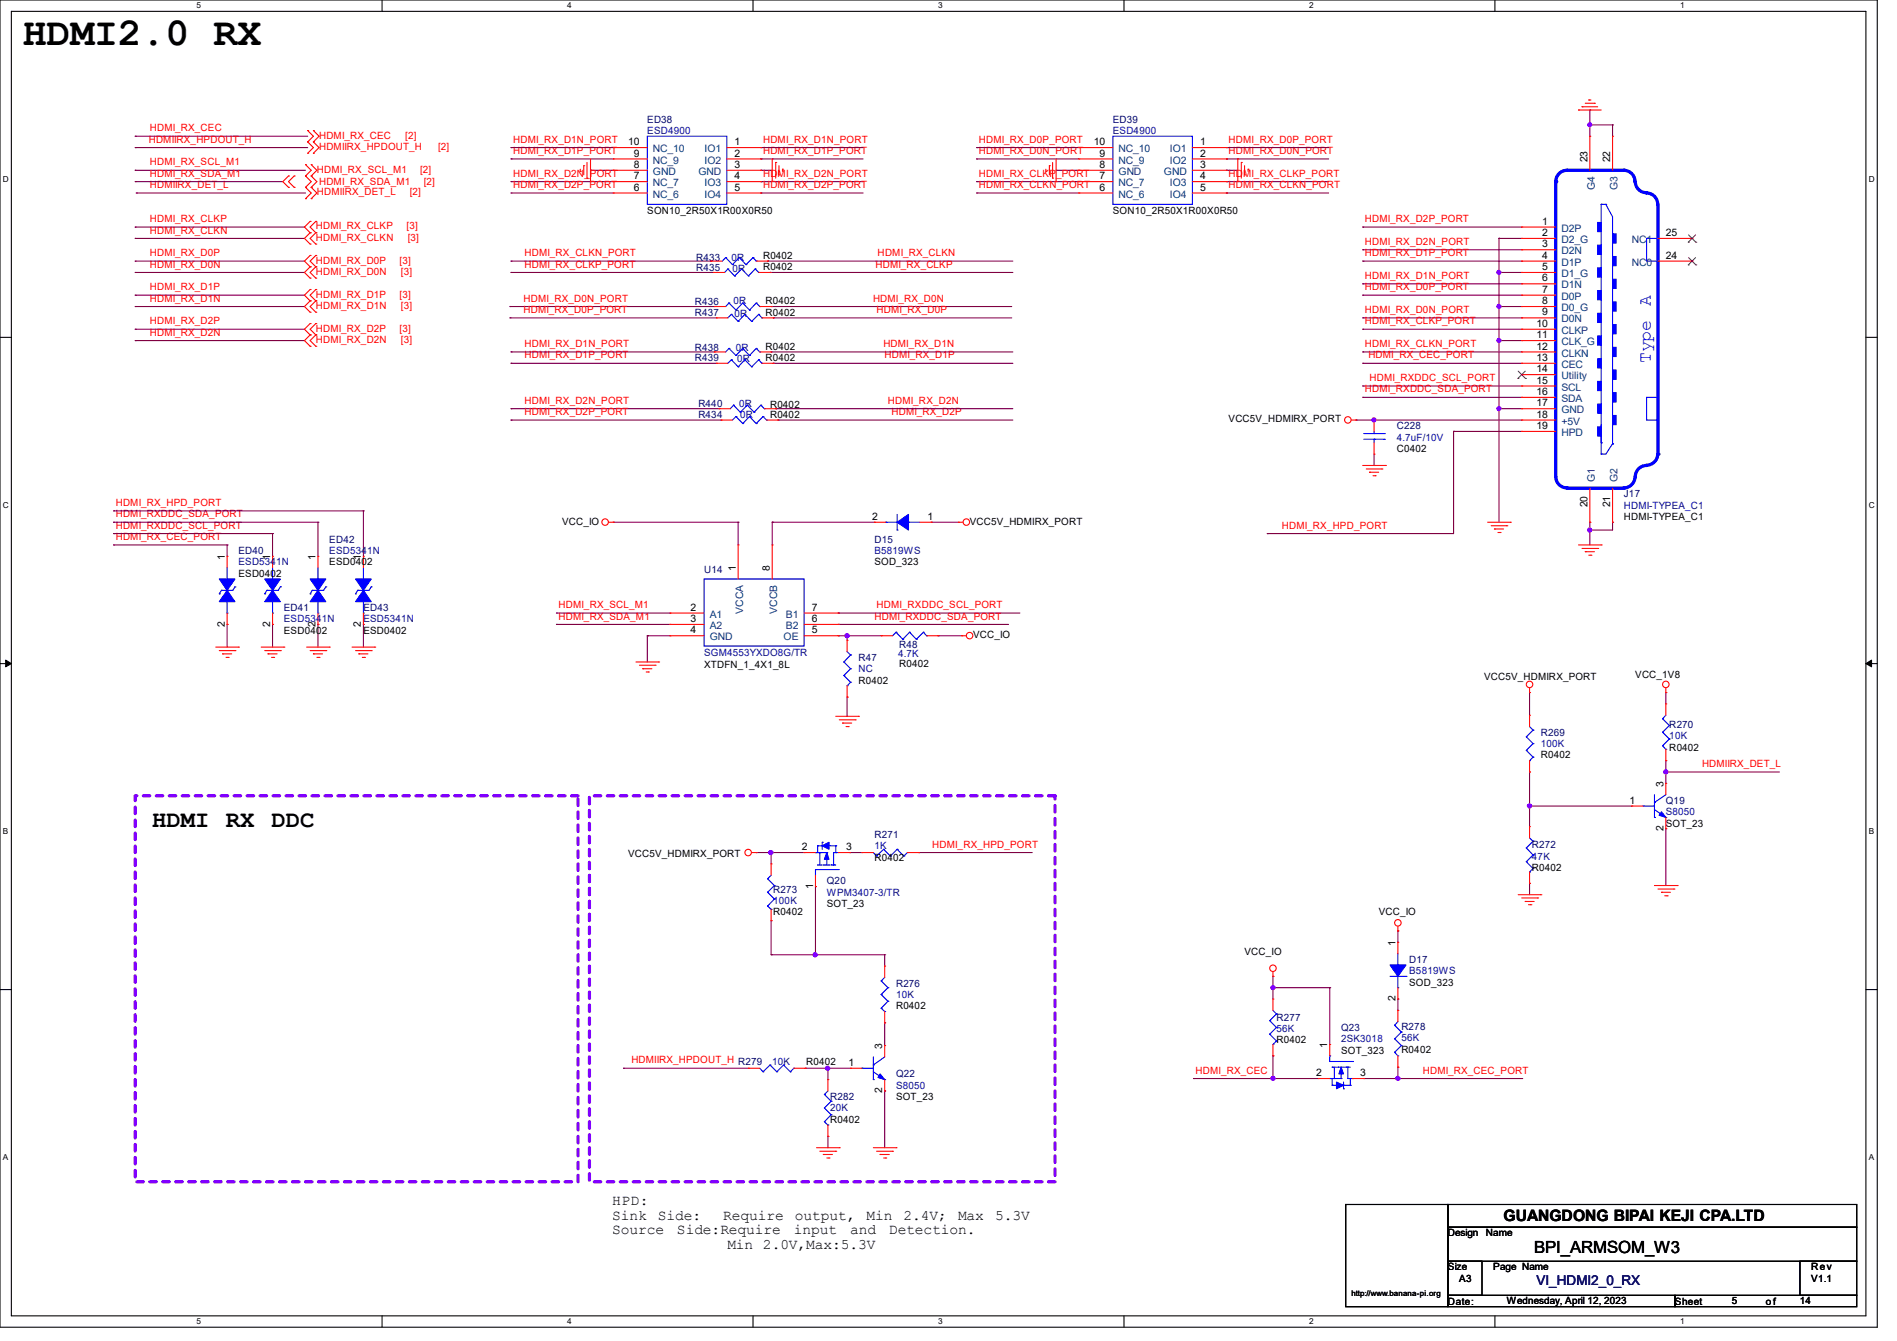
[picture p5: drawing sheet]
<svg xmlns="http://www.w3.org/2000/svg" width="297mm" height="210mm" viewBox="0 0 297 210" stroke-linecap="round" stroke-linejoin="round" font-family="sans-serif">
<path d="M0 0h293.9v207.9h-293.9zM1.8 1.8h290.3v204.3h-290.3z" fill="none" stroke="#000" stroke-width=".17"/>
<g fill="#fff">
<path d="M30.8 .2h.7v1.4h-.7z"/>
<path d="M30.8 206.2h.7v1.4h-.7z"/>
</g>
<path d="M59.8 0v1.8M59.8 206.1v1.8" fill="none" stroke="#000" stroke-width=".17"/>
<g fill="#fff">
<path d="M88.8 .2h.7v1.4h-.7z"/>
<path d="M88.8 206.2h.7v1.4h-.7z"/>
</g>
<path d="M117.9 0v1.8M117.9 206.1v1.8" fill="none" stroke="#000" stroke-width=".17"/>
<g fill="#fff">
<path d="M146.9 .2h.7v1.4h-.7z"/>
<path d="M146.9 206.2h.7v1.4h-.7z"/>
</g>
<path d="M176 0v1.8M176 206.1v1.8" fill="none" stroke="#000" stroke-width=".17"/>
<g fill="#fff">
<path d="M205 .2h.7v1.4h-.7z"/>
<path d="M205 206.2h.7v1.4h-.7z"/>
</g>
<path d="M234.1 0v1.8M234.1 206.1v1.8" fill="none" stroke="#000" stroke-width=".17"/>
<g fill="#fff">
<path d="M263.1 .2h.6v1.4h-.6z"/>
<path d="M263.1 206.2h.6v1.4h-.6z"/>
<path d="M.5 27.3h.9v1.4h-.9z"/>
<path d="M292.6 27.3h.9v1.4h-.9z"/>
<path d="M.5 78.4h.9v1.4h-.9z"/>
<path d="M292.6 78.4h.9v1.4h-.9z"/>
</g>
<path d="M0 52.8h1.8M292.1 52.8h1.8" fill="none" stroke="#000" stroke-width=".17"/>
<g fill="#fff">
<path d="M.5 129.5h.8v1.4h-.8z"/>
<path d="M292.6 129.5h.8v1.4h-.8z"/>
</g>
<path d="M0 103.9h1.8M292.1 103.9h1.8" fill="none" stroke="#000" stroke-width=".17"/>
<path d="M.9 103.4l.9 .5-.9 .5zM292.1 103.9l.9-.5v1z" fill="#000" stroke="#000" stroke-width=".16"/>
<g fill="#fff">
<path d="M.5 180.5h.8v1.4h-.8z"/>
<path d="M292.6 180.5h.8v1.4h-.8z"/>
</g>
<path d="M0 155h1.8M292.1 155h1.8M210.7 188.6h16v16h-16zM226.7 188.6h64v3.6h-64zM226.7 192.2h64v5.3h-64zM226.7 197.5h5.3v5.4h-5.3zM281.8 197.5h8.9v5.4h-8.9zM226.7 202.9h35.6v1.7h-35.6zM262.3 202.9h28.4v1.7h-28.4z" fill="none" stroke="#000" stroke-width=".17"/>
<path d="M21.2 124.6h69.3v60.5h-69.3zM92.3 124.6h72.9v60.5h-72.9z" fill="none" stroke="#8000ff" stroke-width=".51" stroke-dasharray="1 1"/>
<g fill="none" stroke="#800040" stroke-width=".17">
<path d="M248.9 17.2h.1M248.9 19.6h.1M248.9 17.2v4.1M248.9 19.6h3.6M252.5 19.6h.1M252.5 19.6v1.7M21.2 21.3h.1M21.2 23.1h.1M21.2 26.7h.1M21.2 28.4h.1M21.2 35.6h.1M21.2 37.3h.1"/>
<path d="M21.2 26.7h26.6M21.2 23.1h27M21.2 28.4h23.1M21.2 21.3h27M21.2 35.6h26.5M21.2 37.3h26.5M21.3 30.2h.1M21.3 30.2h26.5M80 24.9h.1M80 23.1h.1M80 28.4h.1M80 30.2h.1"/>
<path d="M80 24.9h16M80 23.1h16M80 28.4h16M80 30.2h16M92.5 26.7h.1M92.5 26.7h3.5M119.1 26.7h.1M119.1 24.9h.1M119.1 23.1h.1M119.1 28.4h.1M119.1 30.2h.1M119.1 26.7h1.8"/>
<path d="M119.1 24.9h16M119.1 23.1h16M119.1 28.4h16M119.1 30.2h16M152.9 24.9h.1M152.9 23.1h.1M152.9 28.4h.1M152.9 30.2h.1M152.9 24.9h16M152.9 23.1h16M152.9 28.4h16M152.9 30.2h16"/>
<path d="M165.4 26.7h.1M165.4 26.7h3.5M192 26.7h.1M192 24.9h.1M192 23.1h.1M192 28.4h.1M192 30.2h.1M192 26.7h1.8M192 24.9h16M192 23.1h16M192 28.4h16M192 30.2h16"/>
<path d="M213.4 35.6h.1M213.4 39.1h.1M213.4 35.6h24.9M213.4 39.1h24.9M234.7 37.3h.1M234.7 37.3h3.6M234.7 37.3v44.5M21.2 40.9h.1M21.2 42.7h.1M21.2 46.2h.1M21.2 48h.1M21.2 51.6h.1"/>
<path d="M21.2 53.3h.1M21.2 40.9h26.5M21.2 42.7h26.5M21.2 46.2h26.5M21.2 48h26.5M21.2 51.6h26.5M21.2 53.3h26.5M79.8 48h.1M79.8 49.8h.1M79.8 48h32M79.8 49.8h32.4M80 56.9h.1"/>
<path d="M80 55.1h.1M80 40.9h.1M80 42.7h.1M80 40.9h31.3M80 42.7h31.7M80 55.1h31.8M80 56.9h32.2M120.2 40.9h.1M120.2 40.9h38.4M120.6 42.7h.1M120.6 42.7h38M120.7 48h.1"/>
<path d="M120.7 55.1h.1M120.7 48h37.7M120.7 55.1h37.9M121.1 49.8h.1M121.1 56.9h.1M121.1 49.8h37.3M121.1 56.9h37.5M213.4 40.9h.1M213.4 44.4h.1M213.4 46.2h.1M213.4 49.8h.1M213.4 51.6h.1"/>
<path d="M213.4 55.1h.1M213.4 56.9h.1M213.4 40.9h24.9M213.4 46.2h24.9M213.4 51.6h24.9M213.4 44.4h24.9M213.4 49.8h24.9M213.4 55.1h24.9M213.4 56.9h24.9M234.7 42.7h.1M234.7 48h.1M234.7 53.3h.1"/>
<path d="M234.7 42.7h3.6M234.7 48h3.6M234.7 53.3h3.6M80 64h.1M80 65.8h.1M80 65.8h32.9M80 64h32.6M121.5 64h.1M121.5 64h37.1M121.8 65.8h.1M121.8 65.8h36.8M212.3 65.8h.1"/>
<path d="M212.3 65.8h26M213.4 60.5h.1M213.4 62.2h.1M213.4 60.5h24.9M213.4 62.2h24.9M215.1 65.8h.1M215.1 72.9h.1M215.1 71.1v1.8M227.6 67.6h.1M227.6 67.6v16h-29.2M227.6 67.6h10.7M234.7 64h.1"/>
<path d="M234.7 64h3.6M17.8 85.3h.1M17.8 83.6h.1M17.8 81.8h.1M17.8 80h.1M17.8 85.3h17.8M17.8 83.6h24.9M17.8 81.8h32M17.8 80h39.1M35.6 85.3h.1M35.6 97.8h.1M35.6 85.3v1.8"/>
<path d="M35.6 97.8v3.5M42.7 83.6h.1M42.7 97.8h.1M42.7 83.6v3.5M42.7 97.8v3.5M49.8 81.8h.1M49.8 97.8h.1M49.8 81.8v5.3M49.8 97.8v3.5M56.9 80h.1M56.9 97.8h.1M56.9 80v7.1"/>
<path d="M56.9 97.8v3.5M87.1 96h.1M87.1 97.8h.1M87.1 96h17.8M87.1 97.8h17.8M96 81.8h.1M96 81.8h19.6M101.3 99.6h.1M101.3 99.6v4.1M101.3 99.6h3.6M115.6 81.8h.1M115.6 81.8v3.5"/>
<path d="M120.9 81.8h.1M120.9 81.8h16M120.9 81.8v3.5M131.2 96h.1M131.2 97.8h.1M131.2 99.6h.1M131.2 96h28.5M131.2 97.8h26.7M131.2 99.6h6.8M132.6 99.6h.1M132.6 99.6v.7M145.8 81.8h.1"/>
<path d="M145.8 81.8h4.3M146.9 99.6h.1M146.9 99.6h3.7M198.4 83.6h.1M248.9 81.8h.1M248.9 83h.1M248.9 81.8v3.5M252.5 81.8h.1M252.5 81.8v1.2h-3.6M132.6 109.2h.1M132.6 109.2v3M239.5 108.5h.1"/>
<path d="M239.5 108.5v3.5M260.8 119.1h.1M260.8 108.5h.1M260.8 108.5v1.7M260.8 119.1v3.6M118.4 133.5h.1M118.4 133.5h7.5M120.7 133.5h.1M120.7 133.5v1.8M127.7 138.9h.1M127.7 138.9v10.6M133 133.5h.1"/>
<path d="M133 133.5h2M143.8 133.5h.1M143.8 133.5h17.8M239.5 120.9h.1M239.5 138.3h.1M239.5 126.2h.1M239.5 120.9v8.6M239.5 138.3v1.8M239.5 126.2h16M260.8 120.9h.1M260.8 129.8h.1M260.8 129.8v8.9"/>
<path d="M260.8 120.9h17.8M120.7 149.5h.1M120.7 144.2h.1M120.7 149.5h17.8M120.7 144.2v5.3M127.7 149.5h.1M138.5 149.5h.1M138.5 149.5v1.8M199.3 154.7h.1M199.3 152.9h.1M199.3 154.7h8.9M199.3 152.9v3.6"/>
<path d="M208.2 154.7h.1M208.2 154.7v8.9M218.9 156.5h.1M218.9 145.8h.1M218.9 145.8v1.8M218.9 156.5v1.7M97.6 167.3h.1M97.6 167.3h19.6M126.1 167.3h.1M126.1 167.3h7.1M129.6 178h.1M129.6 167.3h.1"/>
<path d="M129.6 167.3v1.8M129.6 178v1.7M138.5 170.9h.1M138.5 160.2h.1M138.5 160.2v3.5M138.5 170.9v8.8M186.9 168.9h.1M186.9 168.9h19.5M199.3 165.4h.1M199.3 168.9h.1M199.3 165.4v3.5M213.5 168.9h.1"/>
<path d="M213.5 168.9h24.9M218.9 167.1h.1M218.9 168.9h.1M218.9 167.1v1.8"/>
</g>
<g fill="#f0f" stroke="#f0f" stroke-width=".17">
<circle cx="239.5" cy="126.2" r=".33"/>
<circle cx="260.8" cy="120.9" r=".33"/>
<circle cx="199.3" cy="154.7" r=".33"/>
<circle cx="218.9" cy="168.9" r=".33"/>
<circle cx="127.6" cy="149.5" r=".33"/>
<circle cx="129.6" cy="167.3" r=".33"/>
<circle cx="199.3" cy="168.9" r=".33"/>
<circle cx="120.7" cy="133.5" r=".33"/>
<circle cx="234.7" cy="42.7" r=".32"/>
<circle cx="248.9" cy="83" r=".32"/>
<circle cx="234.7" cy="64" r=".32"/>
<circle cx="234.7" cy="53.3" r=".32"/>
<circle cx="215.1" cy="65.8" r=".32"/>
<circle cx="248.9" cy="19.5" r=".32"/>
<circle cx="132.6" cy="99.5" r=".33"/>
<circle cx="234.7" cy="48" r=".32"/>
</g>
<g fill="none" stroke="#f00" stroke-width=".17">
<path d="M247.1 17.2h.1M247.1 17.2h3.6M247.7 16.7h.1M247.7 16.7h2.4M248.2 16.2h1.4M248.8 15.7h.1M248.8 15.7h.3M249.6 16.2h.1M45.2 27.6h.1M45.2 29.3h.1M45.2 27.6l-.9 .8 .9 .9M46.1 29.3h.1"/>
<path d="M46.1 27.6h.1M46.1 27.6l-.9 .8 .9 .9M47.8 27.6h.1M47.8 25.8h.1M47.8 29.3h.1M47.8 31.1h.1M47.8 25.8l.9 .9-.9 .9M47.8 27.6l.9 .8-.9 .9M47.8 29.3l.9 .9-.9 .9M48.2 22.2h.1M48.2 20.4h.1M48.2 24h.1"/>
<path d="M48.2 20.4l.9 .9-.9 .9M48.2 22.2l.9 .9-.9 .9M48.6 36.4h.1M48.6 34.7h.1M48.6 38.2h.1M48.6 34.7l-.9 .9 .9 .8M48.6 36.4l-.9 .9 .9 .9M48.7 27.6h.1M48.7 25.8h.1M48.7 29.3h.1M48.7 31.1h.1M48.7 25.8l.9 .9-.9 .9"/>
<path d="M48.7 27.6l.9 .8-.9 .9M48.7 29.3l.9 .9-.9 .9M49.1 22.2h.1M49.1 20.4h.1M49.1 24h.1M49.1 20.4l.9 .9-.9 .9M49.1 22.2l.9 .9-.9 .9M49.4 34.7h.1M49.4 36.4h.1M49.4 38.2h.1M49.4 34.7l-.8 .9 .8 .8M49.4 36.4l-.8 .9 .8 .9"/>
<path d="M90.8 26.8h.1M90.8 26.5v.3M91.4 26h.1M91.4 26v1.4M91.9 27.9h.1M91.9 25.4v2.5M92.5 28.4h.1M92.5 24.9v3.5M96 23.1h.1M96 24.9h.1M96 28.4h.1M96 30.2h.1"/>
<path d="M96 26.7h.1M96 23.1h5.3M96 24.9h5.3M96 28.4h5.3M96 30.2h5.3M96 26.7h5.3M113.8 23.1h5.3M113.8 24.9h5.3M113.8 28.4h5.3M113.8 30.2h5.3M113.8 26.7h5.3M119.1 23.1h.1"/>
<path d="M119.1 24.9h.1M119.1 28.4h.1M119.1 30.2h.1M119.1 26.7h.1M120.9 24.9h.1M120.9 24.9v3.5M121.5 25.4h.1M121.5 25.4v2.5M122 27.4h.1M122 26v1.4M122.5 26.5h.1M122.5 26.5v.3"/>
<path d="M163.7 26.8h.1M163.7 26.5v.3M164.3 26h.1M164.3 26v1.4M164.8 27.9h.1M164.8 25.4v2.5M165.4 28.4h.1M165.4 24.9v3.5M168.9 23.1h.1M168.9 24.9h.1M168.9 28.4h.1M168.9 30.2h.1"/>
<path d="M168.9 26.7h.1M168.9 23.1h5.3M168.9 24.9h5.3M168.9 28.4h5.3M168.9 30.2h5.3M168.9 26.7h5.3M186.7 23.1h5.3M186.7 24.9h5.3M186.7 28.4h5.3M186.7 30.2h5.3M186.7 26.7h5.3M192 23.1h.1"/>
<path d="M192 24.9h.1M192 28.4h.1M192 30.2h.1M192 26.7h.1M193.8 24.9h.1M193.8 24.9v3.5M194.4 25.4h.1M194.4 25.4v2.5M194.9 27.4h.1M194.9 26v1.4M195.4 26.5h.1M195.4 26.5v.3"/>
<path d="M48.6 41.8h.1M48.6 40h.1M48.6 43.6h.1M48.6 47.1h.1M48.6 45.3h.1M48.6 48.9h.1M48.6 52.5h.1M48.6 50.7h.1M48.6 54.2h.1M48.6 40l-.9 .9 .9 .9M48.6 41.8l-.9 .9 .9 .9M48.6 45.3l-.9 .9 .9 .9"/>
<path d="M48.6 47.1l-.9 .9 .9 .9M48.6 50.7l-.9 .9 .9 .9M48.6 52.5l-.9 .8 .9 .9M49.4 40h.1M49.4 41.8h.1M49.4 43.6h.1M49.4 45.3h.1M49.4 47.1h.1M49.4 48.9h.1M49.4 50.7h.1M49.4 52.5h.1M49.4 54.2h.1"/>
<path d="M49.4 40l-.8 .9 .8 .9M49.4 41.8l-.8 .9 .8 .9M49.4 45.3l-.8 .9 .8 .9M49.4 47.1l-.8 .9 .8 .9M49.4 50.7l-.8 .9 .8 .9M49.4 52.5l-.8 .8 .8 .9M111.7 42.7h.1M111.7 42.7h1.8M118.8 42.7h1.8M120.6 42.7h.1M211.6 65.8h.7M212.3 65.8h.1"/>
<path d="M213.4 72.9h3.5M213.9 73.4h2.5M214.4 74h.1M214.4 74h1.5M215 74.5h.3M215.1 65.8h.1M215.1 71.1h.1M215.1 65.8v1.8M215.1 69.3v1.8M215.3 74.5h.1M216.4 73.4h.1M216.9 72.9h.1"/>
<path d="M95.3 81.8h.7M96 81.8h.1M150.1 81.8h.1M150.1 81.8h.7M150.6 99.6h.1M150.6 99.6h.7M232.9 81.8h3.6M233.5 82.3h2.4M234 82.8h.1M234 82.8h1.4M234.5 83.4h.4M234.9 83.4h.1"/>
<path d="M235.9 82.3h.1M236.5 81.8h.1M247.1 85.3h3.6M247.7 85.9h2.4M248.2 86.4h.1M248.2 86.4h1.4M248.8 87h.3M249.1 87h.1M250.1 85.9h.1M250.7 85.3h.1M33.8 101.3h3.5M34.3 101.9h2.5"/>
<path d="M34.8 102.4h.1M34.8 102.4h1.5M35.4 103h.3M35.7 103h.1M36.8 101.9h.1M37.3 101.3h.1M40.9 101.3h3.5M41.4 101.9h2.5M42 102.4h.1M42 102.4h1.4M42.5 103h.3M42.8 103h.1"/>
<path d="M43.9 101.9h.1M44.4 101.3h.1M48 101.3h3.6M48.6 101.9h2.4M49.1 102.4h.1M49.1 102.4h1.4M49.6 103h.4M50 103h.1M51 101.9h.1M51.6 101.3h.1M55.1 101.3h3.6M55.7 101.9h2.4"/>
<path d="M56.2 102.4h.1M56.2 102.4h1.4M56.7 103h.4M57.1 103h.1M58.1 101.9h.1M58.7 101.3h.1M99.6 103.7h3.5M100.1 104.2h2.5M100.6 104.7h.1M100.6 104.7h1.5M101.2 105.2h.3M101.5 105.2h.1"/>
<path d="M102.6 104.2h.1M103.1 103.7h.1M130.9 112.2h3.5M131.4 112.7h2.5M131.9 113.2h.1M131.9 113.2h1.4M132.5 113.8h.3M132.8 113.8h.1M133.9 112.7h.1M134.4 112.2h.1M239.5 108.5h.1M239.5 107.7v.8"/>
<path d="M260.8 108.5h.1M260.8 107.7v.8M117.7 133.5h.7M118.4 133.5h.1M259 138.7h3.6M259.6 139.2h2.5M260.1 139.7h.1M260.1 139.7h1.4M262.1 139.2h.1M262.6 138.7h.1M138.5 151.3h.1M138.5 151.3v1.8"/>
<path d="M138.5 158.4v1.8M199.3 152.9h.1M199.3 152.2v.7M218.9 145.8h.1M218.9 158.2h.1M218.9 145.1v.7M218.9 158.2v1.8M237.7 140.1h3.6M238.3 140.6h2.4M238.8 141.2h.1M238.8 141.2h1.4M239.3 141.7h.4"/>
<path d="M239.7 141.7h.1M240.7 140.6h.1M241.3 140.1h.1M260.6 140.3h.4M261 140.3h.1M117.2 167.3h.1M117.2 167.3h1.8M124.3 167.3h1.8M126.1 167.3h.1M127.8 179.7h3.6M129.6 169.1h.1M129.6 178h.1"/>
<path d="M129.6 169.1v1.8M129.6 176.2v1.8M131.4 179.7h.1M136.7 179.7h3.6M138.5 160.2h.1M140.3 179.7h.1M206.4 168.9h.1M206.4 168.9h1.8M208.2 163.6h.1M208.2 163.6v1.8M211.8 168.9h1.7M213.5 168.9h.1"/>
<path d="M218.9 167.1h.1M218.9 165.4v1.7M128.4 180.3h2.5M128.9 180.8h.1M128.9 180.8h1.4M129.5 181.4h.3M129.8 181.4h.1M130.9 180.3h.1M137.2 180.3h2.5M137.8 180.8h.1M137.8 180.8h1.4M138.3 181.4h.4"/>
<path d="M138.7 181.4h.1M139.7 180.3h.1"/>
<circle cx="211" cy="65.8" r=".51"/>
<circle cx="94.7" cy="81.8" r=".51"/>
<circle cx="151.3" cy="81.8" r=".51"/>
<circle cx="151.8" cy="99.5" r=".51"/>
<circle cx="239.5" cy="107.2" r=".51"/>
<circle cx="260.8" cy="107.2" r=".51"/>
<circle cx="117.1" cy="133.5" r=".51"/>
<circle cx="199.3" cy="151.6" r=".51"/>
<circle cx="218.9" cy="144.5" r=".51"/>
</g>
<g fill="none" stroke="#00f" stroke-width=".17">
<path d="M101.3 21.3h12.5v10.7h-12.5zM174.2 21.3h12.5v10.7h-12.5zM114 42.1h.1M114 42.1l-.5 .6M114 42.1l1 1.1M115 43.2h.1M116.1 42.1h.1M116.1 42.1l-1.1 1.1M116.1 42.1l1.1 1.1M117.2 43.2h.1M118.2 42.1h.1M118.2 42.1l-1 1.1"/>
<path d="M118.2 42.1l.6 .6M118.8 42.7h.1M213.5 68.8h3.2M213.5 67.9h3.2M215.1 67.9h.1M215.1 68.8h.1M215.1 67.6v.3M215.1 68.8v.5M216.7 68.8h.1M216.7 67.9h.1M138 153.6h.1M138 155.7h.1"/>
<path d="M138 157.9h.1M138 153.6l1 1.1M138 155.7l1 1.1M138 157.9l.5 .5M138.5 158.4h.1M138.5 153.1l-.5 .5M139 154.7h.1M139 156.8h.1M139 154.7l-1 1M139 156.8l-1 1.1M119 167.3l.5 .6M119.5 167.9h.1"/>
<path d="M120.6 166.8h.1M120.6 166.8l-1.1 1.1M120.6 166.8l1 1.1M121.6 167.9h.1M122.7 166.8h.1M122.7 166.8l-1.1 1.1M122.7 166.8l1 1.1M123.7 167.9h.1M124.3 167.3h.1M124.3 167.3l-.6 .6M129.1 171.4h.1M129.1 173.5h.1"/>
<path d="M129.1 175.7h.1M129.1 171.4l1 1.1M129.1 173.5l1 1.1M129.1 175.7l.5 .5M129.6 176.2h.1M129.6 170.9l-.5 .5M130.1 172.5h.1M130.1 174.6h.1M130.1 172.5l-1 1M130.1 174.6l-1 1.1M208.2 168.9h.1M208.2 165.4h.1"/>
<path d="M208.2 168.9h1.8M208.2 165.4v.8h3.6M208.6 167.1h.1M208.6 170h.1M208.6 168.9h.1M208.6 167.1h.7M208.6 170h.7M208.6 168.9v1.1M208.9 168.9h.1M208.9 167.1v1.8M209.5 167.1h.1M209.5 167.1h1"/>
<path d="M210 168.9h.1M210 167.1v1.8M210.4 170h.1M210.4 170.5h.1M210.4 170h1M210.4 169.5v1M210.7 167.1h.1M210.7 167.1h.7M211 167.1h.1M211 167.1v1.8h.8M211.4 170h.1M211.4 168.9v1.1"/>
<path d="M211.8 166.2h.1M211.8 168.9h.1M218.4 160.6h.1M218.4 162.7h.1M218.4 164.8h.1M218.4 160.6l1 1M218.4 162.7l1 1M218.4 164.8l.5 .6M218.9 165.4h.1M218.9 160l-.5 .6M219.4 161.6h.1M219.4 163.7h.1"/>
<path d="M219.4 161.6l-1 1.1M219.4 163.7l-1 1.1"/>
</g>
<g fill="#00f" stroke="#00f" stroke-width=".17">
<path d="M210 167.1l.4 1.1h-.8z"/>
<path d="M209.3 169.5l1.1 .5-1.1 .5z"/>
</g>
<path d="M243.6 28.4v46.3" fill="none" stroke="#00f" stroke-width=".51"/>
<circle cx="243.6" cy="28.4" r=".25" fill="#00f"/>
<path d="M245.4 26.7h8.9" fill="none" stroke="#00f" stroke-width=".51"/>
<circle cx="254.3" cy="26.7" r=".25" fill="#00f"/>
<path d="M254.3 26.7a1.76 1.76 0 0 1 1.7 1.8v-.1M256 28.4a1.76 1.76 0 0 0 1.8 1.8M257.8 30.2a1.76 1.76 0 0 1 1.7 1.8M245.4 76.5h8.9M256 74.7a1.76 1.76 0 0 1-1.7 1.7" fill="none" stroke="#00f" stroke-width=".51"/>
<circle cx="254.3" cy="76.5" r=".25" fill="#00f"/>
<path d="M259.6 32v39.1M257.8 72.9a1.76 1.76 0 0 0-1.8 1.8M259.5 71.1a1.76 1.76 0 0 1-1.7 1.8" fill="none" stroke="#00f" stroke-width=".51"/>
<circle cx="259.6" cy="71.1" r=".25" fill="#00f"/>
<g fill="none" stroke="#00f" stroke-width=".17">
<path d="M250.7 32h.1M250.7 32v39.1M250.7 32h.7M251.4 32h.1M251.4 32l1.1 2v35.5M257.8 37.3h1.8v3.6h-1.8zM113.6 40.3h.1M113.6 40.3l-.5 .6M113.6 40.3l1.1 1.1M114.1 47.5h.1M114.1 54.6h.1M114.1 47.5l-.5 .5"/>
<path d="M114.1 47.5l1.1 1.1M114.1 54.6l-.5 .5M114.1 54.6l1.1 1.1M114.5 49.2h.1M114.5 56.3h.1M114.5 49.2l-.5 .6M114.5 49.2l1.1 1.1M114.5 56.3l-.5 .6M114.5 56.3l1.1 1.1M114.7 41.4h.1M115.2 48.6h.1M115.2 55.7h.1"/>
<path d="M115.6 50.3h.1M115.6 57.4h.1M115.7 40.3h.1M115.7 40.3l-1 1.1M115.7 40.3l1.1 1.1M116.3 47.5h.1M116.3 54.6h.1M116.3 47.5l-1.1 1.1M116.3 47.5l1 1.1M116.3 54.6l-1.1 1.1M116.3 54.6l1 1.1M116.6 49.2h.1"/>
<path d="M116.6 56.3h.1M116.6 49.2l-1 1.1M116.6 49.2l1.1 1.1M116.6 56.3l-1 1.1M116.6 56.3l1.1 1.1M116.8 41.4h.1M117.3 48.6h.1M117.3 55.7h.1M117.7 50.3h.1M117.7 57.4h.1M117.9 40.3h.1M117.9 40.3l-1.1 1.1"/>
<path d="M117.9 40.3l.5 .6M118.4 47.5h.1M118.4 54.6h.1M118.4 40.9h.1M118.4 47.5l-1.1 1.1M118.4 47.5l.6 .5M118.4 54.6l-1.1 1.1M118.4 54.6l.6 .5M118.8 49.2h.1M118.8 56.3h.1M118.8 49.2l-1.1 1.1M118.8 49.2l.5 .6"/>
<path d="M118.8 56.3l-1.1 1.1M118.8 56.3l.5 .6M119 48h.1M119 55.1h.1M119.3 49.8h.1M119.3 56.9h.1M114.9 63.5h.1M114.9 63.5l-.6 .5M114.9 63.5l1 1.1M115.2 65.2h.1M115.2 65.2l-.5 .6M115.2 65.2l1.1 1.1"/>
<path d="M115.9 64.6h.1M116.3 66.3h.1M117 63.5h.1M117 63.5l-1.1 1.1M117 63.5l1.1 1.1M117.3 65.2h.1M117.3 65.2l-1 1.1M117.3 65.2l1.1 1.1M118.1 64.6h.1M118.4 66.3h.1M119.1 63.5h.1M119.1 63.5l-1 1.1"/>
<path d="M119.1 63.5l.6 .5M119.5 65.2h.1M119.5 65.2l-1.1 1.1M119.5 65.2l.5 .6M119.7 64h.1M120 65.8h.1M250.7 69.3h.1M250.7 71.1h.1M252.5 69.5h.1M252.5 69.5l-1.1 1.6h-.7M257.8 62.2h1.8v3.6h-1.8zM34.3 93h.1"/>
<path d="M34.7 92.5h.1M34.7 92.5l-.4 .5M35.6 90.7h.1M35.6 96h.1M35.6 88.9v1.8M35.6 94.2v1.8M36.8 91.9h.1M36.8 91.9l-.4 .6h-1.7M41.4 93h.1M41.8 92.5h.1M41.8 92.5l-.4 .5M42.7 90.7h.1"/>
<path d="M42.7 96h.1M42.7 88.9v1.8M42.7 94.2v1.8M43.9 91.9h.1M43.9 91.9l-.3 .6h-1.8M48.6 93h.1M48.9 92.5h.1M48.9 92.5l-.3 .5M49.8 90.7h.1M49.8 96h.1M49.8 88.9v1.8M49.8 94.2v1.8"/>
<path d="M51 91.9h.1M51 91.9l-.3 .6h-1.8M55.7 93h.1M56 92.5h.1M56 92.5l-.3 .5M56.9 90.7h.1M56.9 96h.1M56.9 88.9v1.8M56.9 94.2v1.8M58.1 91.9h.1M58.1 91.9l-.3 .6h-1.8M110.2 90.7h15.7v10.5h-15.7z"/>
<path d="M138.7 81.8h.1M138.7 81.8h1.8M140.3 99h.1M140.3 99l-.6 .6M140.3 99l1.1 1.1M140.5 83h.1M140.5 80.6v2.4M142.2 81.8h.1M142.2 81.8h1.8M142.4 99h.1M142.4 99l-1 1.1M142.4 99l1.1 1.1"/>
<path d="M144.6 99h.1M144.6 99l-1.1 1.1M144.6 99l.5 .6M145.1 99.6h.1M132.1 103.7h.1M132.1 105.8h.1M132.1 103.7l1.1 1M132.1 105.8l1.1 1M132.6 107.4h.1M132.6 102.1l.6 .5M133.2 102.6h.1M133.2 104.7h.1"/>
<path d="M133.2 106.8h.1M133.2 102.6l-1.1 1.1M133.2 104.7l-1.1 1.1M133.2 106.8l-.6 .6M141.4 100.1h.1M143.5 100.1h.1M239 115.4h.1M239 117.5h.1M239 115.4l1 1.1M239 117.5l1 1.1M239.5 119.1h.1M239.5 113.8l.5 .5"/>
<path d="M240 114.3h.1M240 116.5h.1M240 118.6h.1M240 118.6l-.5 .5M240 114.3l-1 1.1M240 116.5l-1 1M260.3 112.6h.1M260.3 114.7h.1M260.3 116.8h.1M260.3 112.6l1.1 1M260.3 114.7l1.1 1M260.3 116.8l.5 .5"/>
<path d="M260.8 117.3h.1M260.8 112l-.5 .6M261.4 113.6h.1M261.4 115.7h.1M261.4 113.6l-1.1 1.1M261.4 115.7l-1.1 1.1M120.2 137.6h.1M120.2 139.7h.1M120.2 137.6l1 1.1M120.2 139.7l1 1.1M120.7 137.1l-.5 .5M121.2 138.7h.1"/>
<path d="M121.2 138.7l-1 1M127.7 133.5h.1M127.7 136.2h.1M127.7 133.5h1.8M127.7 136.2v.9M127.7 136.2h3.5M128 135.5h.1M128 132.5h.1M128 133.5h.1M128 135.5h.7M128 132.5h.7M128 132.5v1"/>
<path d="M128.4 133.5h.1M128.4 133.5v2M128.7 131.9h.1M128.7 131.9v1.1M128.9 135.5h.1M128.9 135.5h1.1M129.5 133.5h.1M129.5 134.4h.1M129.5 133.5v.7M129.5 134.4v1.1M129.8 132.5h.1M129.8 132.5h1.1"/>
<path d="M130.1 135.5h.1M130.1 135.5h.8M130.5 135.5h.1M130.5 133.5h.1M130.5 133.5h.7M130.5 133.5v2M130.9 133.5h.1M130.9 132.5h.1M130.9 132.5v1M131.2 136.2h.1M136.7 133.5l.5 .6M137.2 134.1h.1"/>
<path d="M138.3 133h.1M138.3 133l-1.1 1.1M138.3 133l1.1 1.1M139.4 134.1h.1M140.5 133h.1M140.5 133l-1.1 1.1M140.5 133l1 1.1M141.5 134.1h.1M142.1 133.5h.1M142.1 133.5l-.6 .6M239 132.8h.1M239 135h.1"/>
<path d="M239 132.8l1 1.1M239 135l1 1M239.5 136.6h.1M239.5 131.2l.5 .5M240 131.7h.1M240 133.9h.1M240 136h.1M240 131.7l-1 1.1M240 133.9l-1 1.1M240 136l-.5 .6M257.3 126.2h.1M257.3 126.2h1.7"/>
<path d="M259 125.7h.1M259 128h.1M259 126.8l1.8 1.2M259 124.5v3.5M260.8 128h.1M260.8 124.5l-1.8 1.2M120.2 141.9h.1M120.2 141.9l.5 .5M120.7 142.4h.1M121.2 140.8h.1M121.2 140.8l-1 1.1M198.8 159.9h.1"/>
<path d="M198.8 159.9l1.1 1M199.3 158.2l.6 .6M199.9 158.8h.1M199.9 158.8l-1.1 1.1M217.6 152.9h2.5M218.9 151.1h.1M218.9 154.7h.1M218.9 149.4v1.7M218.9 152.9v1.8M220.1 152.9h.1M135 167.3h.1M135 167.3h1.7"/>
<path d="M136.7 166.8h.1M136.7 169.1h.1M136.7 167.9l1.8 1.2M136.7 165.5v3.6M138.5 169.1h.1M138.5 165.5l-1.8 1.3M198.8 162h.1M198.8 162l1.1 1M199.3 163.6h.1M199.9 160.9h.1M199.9 163h.1M199.9 160.9l-1.1 1.1"/>
<path d="M199.9 163l-.6 .6"/>
</g>
<g fill="#00f" stroke="#00f" stroke-width=".17">
<path d="M137.8 168.2l.7 .9-1-.4z"/>
<path d="M129.5 133.5l.3 1.1h-.7z"/>
<path d="M128.7 132.5l1.1-.6v1.1z"/>
<path d="M260.1 127.1l.7 .9-1-.3z"/>
<path d="M250.1 66.8h.6v1.5h-.6z" fill-rule="evenodd"/>
<path d="M252.5 65.1h.5v1.4h-.5z" fill-rule="evenodd"/>
<path d="M250.1 63.3h.6v1.4h-.6z" fill-rule="evenodd"/>
<path d="M252.5 61.5h.5v1.4h-.5z" fill-rule="evenodd"/>
<path d="M250.1 59.7h.6v1.5h-.6z" fill-rule="evenodd"/>
<path d="M252.5 58h.5v1.4h-.5z" fill-rule="evenodd"/>
<path d="M250.1 56.2h.6v1.4h-.6z" fill-rule="evenodd"/>
<path d="M252.5 54.4h.5v1.4h-.5z" fill-rule="evenodd"/>
<path d="M250.1 52.6h.6v1.5h-.6z" fill-rule="evenodd"/>
<path d="M252.5 50.8h.5v1.5h-.5z" fill-rule="evenodd"/>
<path d="M250.1 49.1h.6v1.4h-.6z" fill-rule="evenodd"/>
<path d="M252.5 47.3h.5v1.4h-.5z" fill-rule="evenodd"/>
<path d="M250.1 45.5h.6v1.4h-.6z" fill-rule="evenodd"/>
<path d="M252.5 43.7h.5v1.5h-.5z" fill-rule="evenodd"/>
<path d="M250.1 42h.6v1.4h-.6z" fill-rule="evenodd"/>
<path d="M252.5 40.2h.5v1.4h-.5z" fill-rule="evenodd"/>
<path d="M250.1 38.4h.6v1.4h-.6z" fill-rule="evenodd"/>
<path d="M252.5 36.6h.5v1.5h-.5z" fill-rule="evenodd"/>
<path d="M250.1 34.8h.6v1.5h-.6z" fill-rule="evenodd"/>
<path d="M217.6 151.1h2.5l-1.2 1.8z" fill-rule="evenodd"/>
<path d="M140.5 81.8l1.7-1.2v2.4z" fill-rule="evenodd"/>
<path d="M55.7 90.7h2.4l-1.2 1.8z" fill-rule="evenodd"/>
<path d="M56.9 92.5l1.2 1.7h-2.4z" fill-rule="evenodd"/>
<path d="M48.6 90.7h2.4l-1.2 1.8z" fill-rule="evenodd"/>
<path d="M49.8 92.5l1.2 1.7h-2.4z" fill-rule="evenodd"/>
<path d="M41.4 90.7h2.5l-1.2 1.8z" fill-rule="evenodd"/>
<path d="M42.7 92.5l1.2 1.7h-2.5z" fill-rule="evenodd"/>
<path d="M34.3 90.7h2.5l-1.2 1.8z" fill-rule="evenodd"/>
<path d="M35.6 92.5l1.2 1.7h-2.5z" fill-rule="evenodd"/>
</g>
<path d="M245.4 26.7a1.76 1.76 0 0 0-1.8 1.8v-.1M243.6 74.7a1.76 1.76 0 0 0 1.8 1.7" fill="none" stroke="#00f" stroke-width=".51"/>
<g fill="none" stroke="#f00" stroke-width=".17">
<path d="M238.3 35.6h.1M238.3 37.3h.1M238.3 39.1h.1M238.3 35.6h5.3M238.3 37.3h5.3M238.3 39.1h5.3M248.9 21.3h.1M248.9 21.3v5.4M252.5 21.3h.1M252.5 21.3v5.4M259.6 37.3h5.3M264.9 37.3h.1"/>
<path d="M111.3 40.9h.1M111.3 40.9h1.8M111.8 48h.1M111.8 55.1h.1M111.8 48h1.8M111.8 55.1h1.8M112.2 49.8h.1M112.2 56.9h.1M112.2 49.8h1.8M112.2 56.9h1.8M118.4 40.9h1.8M119 48h1.7"/>
<path d="M119 55.1h1.7M119.3 49.8h1.8M119.3 56.9h1.8M120.2 40.9h.1M120.7 48h.1M120.7 55.1h.1M121.1 49.8h.1M121.1 56.9h.1M238.3 40.9h.1M238.3 42.7h.1M238.3 44.4h.1M238.3 46.2h.1"/>
<path d="M238.3 48h.1M238.3 49.8h.1M238.3 51.6h.1M238.3 53.3h.1M238.3 55.1h.1M238.3 56.9h.1M238.3 58.7h.1M238.3 40.9h5.3M238.3 42.7h5.3M238.3 44.4h5.3M238.3 46.2h5.3M238.3 48h5.3"/>
<path d="M238.3 49.8h5.3M238.3 51.6h5.3M238.3 53.3h5.3M238.3 55.1h5.3M238.3 56.9h5.3M238.3 58.7h5.3M259.6 40.9h5.3M264.9 40.9h.1M112.6 64h.1M112.6 64h1.7M112.9 65.8h.1M112.9 65.8h1.8"/>
<path d="M119.7 64h1.8M120 65.8h1.8M121.5 64h.1M121.8 65.8h.1M238.3 60.5h.1M238.3 62.2h.1M238.3 64h.1M238.3 65.8h.1M238.3 67.6h.1M238.3 60.5h5.3M238.3 62.2h5.3M238.3 64h5.3"/>
<path d="M238.3 65.8h5.3M238.3 67.6h5.3M248.9 76.5v5.3M252.5 76.5v5.3M35.6 87.1h.1M35.6 97.8h.1M35.6 87.1v1.8M35.6 96v1.8M42.7 87.1h.1M42.7 97.8h.1M42.7 87.1v1.8M42.7 96v1.8"/>
<path d="M49.8 87.1h.1M49.8 97.8h.1M49.8 87.1v1.8M49.8 96v1.8M56.9 87.1h.1M56.9 97.8h.1M56.9 87.1v1.8M56.9 96v1.8M104.9 96h.1M104.9 97.8h.1M104.9 99.6h.1M104.9 99.6h5.3"/>
<path d="M104.9 96h5.3M104.9 97.8h5.3M115.6 85.3h.1M115.6 85.3v5.4M120.9 85.3h.1M120.9 85.3v5.4M125.9 99.6h5.3M125.9 96h5.3M125.9 97.8h5.3M131.2 99.6h.1M131.2 97.8h.1M131.2 96h.1"/>
<path d="M136.9 81.8h.1M136.9 81.8h1.8M138 99.6h.1M138 99.6h1.7M144 81.8h1.8M145.1 99.6h1.8M145.8 81.8h.1M146.9 99.6h.1M248.9 81.8h.1M252.5 81.8h.1M132.6 100.3h.1M132.6 109.2h.1"/>
<path d="M132.6 100.3v1.8M132.6 107.4v1.8M239.5 112h.1M239.5 112v1.8M239.5 119.1v1.8M260.8 110.2h.1M260.8 119.1h.1M260.8 110.2v1.8M260.8 117.3v1.8M120.7 135.3h.1M120.7 135.3v1.8M125.9 133.5h.1"/>
<path d="M125.9 133.5h1.8M127.7 138.9h.1M127.7 137.1v1.8M131.2 133.5h1.8M133 133.5h.1M135 133.5h.1M135 133.5h1.7M142.1 133.5h1.7M143.8 133.5h.1M239.5 120.9h.1M239.5 129.5h.1M239.5 138.3h.1"/>
<path d="M239.5 129.5v1.7M239.5 136.6v1.7M255.5 126.2h.1M255.5 126.2h1.8M260.8 129.8h.1M260.8 122.7h.1M260.8 122.7v1.8M260.8 128v1.8M120.7 144.2h.1M120.7 142.4v1.8M199.3 156.5h.1M199.3 156.5v1.7"/>
<path d="M218.9 147.6h.1M218.9 156.5h.1M218.9 147.6v1.8M218.9 154.7v1.8M133.2 167.3h.1M133.2 167.3h1.8M138.5 170.9h.1M138.5 163.7h.1M138.5 163.7v1.8M138.5 169.1v1.8M199.3 165.4h.1M199.3 163.6v1.8"/>
</g>
<path d="M264.3 37.9h.1M264.4 36.8l1.1 1.1M265.5 36.8l-1.2 1.1M265.5 37.9h.1M237.7 59.3h.1M237.7 58.1l1.1 1.2M238.8 58.1l-1.1 1.2M238.8 59.3h.1M264.3 41.5h.1M264.4 40.3l1.1 1.2M265.5 40.3l-1.2 1.2M265.5 41.5h.1" fill="none" stroke="#804000" stroke-width=".16"/>
<g fill="#f0f" stroke="#f0f" stroke-width=".17">
<circle cx="239.5" cy="126.2" r=".33"/>
<circle cx="260.8" cy="120.9" r=".33"/>
<circle cx="199.3" cy="154.7" r=".33"/>
<circle cx="218.9" cy="168.9" r=".33"/>
<circle cx="127.6" cy="149.5" r=".33"/>
<circle cx="129.6" cy="167.3" r=".33"/>
<circle cx="199.3" cy="168.9" r=".33"/>
<circle cx="120.7" cy="133.5" r=".33"/>
<circle cx="234.7" cy="42.7" r=".32"/>
<circle cx="248.9" cy="83" r=".32"/>
<circle cx="234.7" cy="64" r=".32"/>
<circle cx="234.7" cy="53.3" r=".32"/>
<circle cx="215.1" cy="65.8" r=".32"/>
<circle cx="248.9" cy="19.5" r=".32"/>
<circle cx="132.6" cy="99.5" r=".33"/>
<circle cx="234.7" cy="48" r=".32"/>
</g>
<text font-size="6.2" x="3.6" y="7">HDMI2.0 RX</text>
<g font-size="3.7">
<text x="23.8" y="129.6">HDMI RX</text>
<text x="42.5" y="129.6">DDC</text>
</g>
<g font-size="2.8" fill="#00f">
<text x="258.4" y="47.9" transform="rotate(-90 258.4 47.9)">A</text>
<text x="258.4" y="56.9" transform="rotate(-90 258.4 56.9)">Type</text>
</g>
<text font-size="2.6" x="240.2" y="196.2">BPI_ARMSOM_W3</text>
<text font-size="2.5" x="235.4" y="191.3">GUANGDONG BIPAI KEJI CPA.LTD</text>
<g font-size="2.3">
<text x="95.8" y="188.7">HPD:</text>
<text x="95.8" y="191">Sink</text>
<text x="103" y="191">Side:</text>
<text x="113.2" y="191">Require</text>
<text x="124.5" y="191">output,</text>
<text x="135.7" y="191">Min</text>
<text x="141.5" y="191">2.4V;</text>
<text x="150" y="191">Max</text>
<text x="155.8" y="191">5.3V</text>
<text x="95.8" y="193.3">Source</text>
<text x="106" y="193.3">Side:Require</text>
<text x="113.9" y="195.6">Min 2.0V,Max:5.3V</text>
<text x="124.3" y="193.3">input</text>
<text x="133.1" y="193.3">and</text>
<text x="139.2" y="193.3">Detection.</text>
</g>
<text font-size="2.1" fill="#000080" x="240.6" y="201.3">VI_HDMI2_0_RX</text>
<g font-size="1.6" fill="#f00">
<text x="23.3" y="22.4">HDMIIRX_HPDOUT_H</text>
<text x="23.5" y="20.6">HDMI_RX_CEC</text>
<text x="50" y="21.7">HDMI_RX_CEC</text>
<text x="50" y="23.5">HDMIIRX_HPDOUT_H</text>
<text x="63.5" y="21.7">[2]</text>
<text x="68.6" y="23.5">[2]</text>
<text x="80.3" y="22.4">HDMI_RX_D1N_PORT</text>
<text x="119.5" y="22.4">HDMI_RX_D1N_PORT</text>
<text x="153.2" y="22.4">HDMI_RX_D0P_PORT</text>
<text x="192.4" y="22.4">HDMI_RX_D0P_PORT</text>
<text x="23.5" y="29.5">HDMIIRX_DET_L</text>
<text x="23.5" y="25.9">HDMI_RX_SCL_M1</text>
<text x="23.5" y="27.7">HDMI_RX_SDA_M1</text>
<text x="49.6" y="27.1">HDMI_RX_SCL_M1</text>
<text x="50" y="29">HDMI_RX_SDA_M1</text>
<text x="65.8" y="27.1">[2]</text>
<text x="66.3" y="29">[2]</text>
<text x="80.3" y="24.1">HDMI_RX_D1P_PORT</text>
<text x="80.3" y="27.7">HDMI_RX_D2N_PORT</text>
<text x="80.3" y="29.5">HDMI_RX_D2P_PORT</text>
<text x="119.5" y="24.1">HDMI_RX_D1P_PORT</text>
<text x="119.5" y="27.7">HDMI_RX_D2N_PORT</text>
<text x="119.5" y="29.5">HDMI_RX_D2P_PORT</text>
<text x="153.2" y="24.1">HDMI_RX_D0N_PORT</text>
<text x="153.2" y="27.7">HDMI_RX_CLKP_PORT</text>
<text x="153.2" y="29.5">HDMI_RX_CLKN_PORT</text>
<text x="192.4" y="24.1">HDMI_RX_D0N_PORT</text>
<text x="192.4" y="27.7">HDMI_RX_CLKP_PORT</text>
<text x="192.4" y="29.5">HDMI_RX_CLKN_PORT</text>
<text x="23.5" y="34.8">HDMI_RX_CLKP</text>
<text x="49.4" y="35.9">HDMI_RX_CLKP</text>
<text x="49.6" y="30.6">HDMIIRX_DET_L</text>
<text x="63.7" y="35.9">[3]</text>
<text x="64.2" y="30.6">[2]</text>
<text x="213.7" y="34.8">HDMI_RX_D2P_PORT</text>
<text x="23.5" y="36.6">HDMI_RX_CLKN</text>
<text x="23.5" y="40.1">HDMI_RX_D0P</text>
<text x="23.5" y="41.9">HDMI_RX_D0N</text>
<text x="49.4" y="41.3">HDMI_RX_D0P</text>
<text x="49.4" y="37.7">HDMI_RX_CLKN</text>
<text x="62.6" y="41.3">[3]</text>
<text x="63.8" y="37.7">[3]</text>
<text x="82.1" y="40.1">HDMI_RX_CLKN_PORT</text>
<text x="82.1" y="41.9">HDMI_RX_CLKP_PORT</text>
<text x="137.1" y="41.9">HDMI_RX_CLKP</text>
<text x="137.4" y="40.1">HDMI_RX_CLKN</text>
<text x="213.7" y="38.4">HDMI_RX_D2N_PORT</text>
<text x="213.7" y="40.1">HDMI_RX_D1P_PORT</text>
<text x="23.5" y="45.5">HDMI_RX_D1P</text>
<text x="23.5" y="47.2">HDMI_RX_D1N</text>
<text x="49.4" y="43.1">HDMI_RX_D0N</text>
<text x="49.4" y="46.6">HDMI_RX_D1P</text>
<text x="62.6" y="46.6">[3]</text>
<text x="62.8" y="43.1">[3]</text>
<text x="82" y="47.2">HDMI_RX_D0N_PORT</text>
<text x="136.7" y="47.2">HDMI_RX_D0N</text>
<text x="213.7" y="43.7">HDMI_RX_D1N_PORT</text>
<text x="213.7" y="45.5">HDMI_RX_D0P_PORT</text>
<text x="23.5" y="50.8">HDMI_RX_D2P</text>
<text x="23.5" y="52.6">HDMI_RX_D2N</text>
<text x="49.4" y="48.4">HDMI_RX_D1N</text>
<text x="49.4" y="51.9">HDMI_RX_D2P</text>
<text x="49.4" y="53.7">HDMI_RX_D2N</text>
<text x="62.6" y="51.9">[3]</text>
<text x="62.8" y="48.4">[3]</text>
<text x="62.8" y="53.7">[3]</text>
<text x="82" y="49">HDMI_RX_D0P_PORT</text>
<text x="137.2" y="49">HDMI_RX_D0P</text>
<text x="213.7" y="49">HDMI_RX_D0N_PORT</text>
<text x="213.7" y="50.8">HDMI_RX_CLKP_PORT</text>
<text x="82.1" y="56.1">HDMI_RX_D1P_PORT</text>
<text x="82.1" y="54.4">HDMI_RX_D1N_PORT</text>
<text x="138.3" y="54.4">HDMI_RX_D1N</text>
<text x="138.5" y="56.1">HDMI_RX_D1P</text>
<text x="213.7" y="54.4">HDMI_RX_CLKN_PORT</text>
<text x="214.2" y="56.1">HDMI_RX_CEC_PORT</text>
<text x="214.4" y="59.7">HDMI_RXDDC_SCL_PORT</text>
<text x="82.1" y="63.2">HDMI_RX_D2N_PORT</text>
<text x="82.1" y="65">HDMI_RX_D2P_PORT</text>
<text x="139" y="63.2">HDMI_RX_D2N</text>
<text x="139.6" y="65">HDMI_RX_D2P</text>
<text x="213.7" y="61.5">HDMI_RXDDC_SDA_PORT</text>
<text x="18.1" y="82.8">HDMI_RXDDC_SCL_PORT</text>
<text x="18.1" y="81">HDMI_RXDDC_SDA_PORT</text>
<text x="18.1" y="79.2">HDMI_RX_HPD_PORT</text>
<text x="200.7" y="82.8">HDMI_RX_HPD_PORT</text>
<text x="18.1" y="84.6">HDMI_RX_CEC_PORT</text>
<text x="87.5" y="95.2">HDMI_RX_SCL_M1</text>
<text x="137.2" y="95.2">HDMI_RXDDC_SCL_PORT</text>
<text x="87.5" y="97">HDMI_RX_SDA_M1</text>
<text x="136.9" y="97">HDMI_RXDDC_SDA_PORT</text>
<text x="266.5" y="120.1">HDMIIRX_DET_L</text>
<text x="146" y="132.8">HDMI_RX_HPD_PORT</text>
<text x="98.8" y="166.5">HDMIIRX_HPDOUT_H R279</text>
<text x="187.2" y="168.1">HDMI_RX_CEC</text>
<text x="222.8" y="168.1">HDMI_RX_CEC_PORT</text>
</g>
<g font-size="1.6">
<text x="98.3" y="22.7">10</text>
<text x="115" y="22.7">1</text>
<text x="171.2" y="22.7">10</text>
<text x="187.9" y="22.7">1</text>
<text x="99.2" y="24.5">9</text>
<text x="99.2" y="28.1">7</text>
<text x="99.2" y="29.8">6</text>
<text x="99.2" y="26.3">8</text>
<text x="115" y="24.5">2</text>
<text x="115" y="28.1">4</text>
<text x="115" y="29.8">5</text>
<text x="115" y="26.3">3</text>
<text x="172.1" y="24.5">9</text>
<text x="172.1" y="28.1">7</text>
<text x="172.1" y="29.8">6</text>
<text x="172.1" y="26.3">8</text>
<text x="187.9" y="24.5">2</text>
<text x="187.9" y="28.1">4</text>
<text x="187.9" y="29.8">5</text>
<text x="187.9" y="26.3">3</text>
<text x="248.5" y="25.4" transform="rotate(-90 248.5 25.4)">23</text>
<text x="252.1" y="25.4" transform="rotate(-90 252.1 25.4)">22</text>
<text x="101.3" y="33.4">SON10_2R50X1R00X0R50</text>
<text x="174.2" y="33.4">SON10_2R50X1R00X0R50</text>
<text x="241.5" y="35.2">1</text>
<text x="119.5" y="40.6">R0402</text>
<text x="241.5" y="37">2</text>
<text x="241.5" y="38.7">3</text>
<text x="241.5" y="40.5">4</text>
<text x="260.8" y="40.5">24</text>
<text x="260.8" y="37">25</text>
<text x="119.5" y="42.3">R0402</text>
<text x="119.8" y="47.7">R0402</text>
<text x="241.5" y="42.3">5</text>
<text x="241.5" y="44.1">6</text>
<text x="241.5" y="45.8">7</text>
<text x="241.5" y="47.6">8</text>
<text x="119.8" y="49.4">R0402</text>
<text x="240.6" y="51.2">10</text>
<text x="240.6" y="53">11</text>
<text x="241.5" y="49.4">9</text>
<text x="119.8" y="54.8">R0402</text>
<text x="119.8" y="56.6">R0402</text>
<text x="240.6" y="54.7">12</text>
<text x="240.6" y="56.5">13</text>
<text x="240.6" y="58.3">14</text>
<text x="120.6" y="63.8">R0402</text>
<text x="120.6" y="65.4">R0402</text>
<text x="240.6" y="60.1">15</text>
<text x="240.6" y="61.8">16</text>
<text x="240.6" y="63.6">17</text>
<text x="240.6" y="65.4">18</text>
<text x="192.4" y="66.2">VCC5V_HDMIRX_PORT</text>
<text x="218.7" y="70.8">C0402</text>
<text x="240.6" y="67.2">19</text>
<text x="88" y="82.2">VCC_IO</text>
<text x="136.6" y="81.4">2</text>
<text x="145.2" y="81.4">1</text>
<text x="151.8" y="82.2">VCC5V_HDMIRX_PORT</text>
<text x="248.5" y="79.5" transform="rotate(-90 248.5 79.5)">20</text>
<text x="252.1" y="79.5" transform="rotate(-90 252.1 79.5)">21</text>
<text x="254.3" y="81.4">HDMI-TYPEA_C1</text>
<text x="35.2" y="87.7" transform="rotate(-90 35.2 87.7)">1</text>
<text x="42.3" y="87.7" transform="rotate(-90 42.3 87.7)">1</text>
<text x="49.4" y="87.7" transform="rotate(-90 49.4 87.7)">1</text>
<text x="51.6" y="88.6">ESD0402</text>
<text x="56.5" y="87.7" transform="rotate(-90 56.5 87.7)">1</text>
<text x="115.2" y="89.4" transform="rotate(-90 115.2 89.4)">1</text>
<text x="120.5" y="89.4" transform="rotate(-90 120.5 89.4)">8</text>
<text x="136.9" y="88.6">SOD_323</text>
<text x="37.3" y="90.3">ESD0402</text>
<text x="108.1" y="95.6">2</text>
<text x="127.1" y="95.6">7</text>
<text x="35.2" y="98.1" transform="rotate(-90 35.2 98.1)">2</text>
<text x="42.3" y="98.1" transform="rotate(-90 42.3 98.1)">2</text>
<text x="44.4" y="99.2">ESD0402</text>
<text x="49.4" y="98.1" transform="rotate(-90 49.4 98.1)">2</text>
<text x="56.5" y="98.1" transform="rotate(-90 56.5 98.1)">2</text>
<text x="56.9" y="99.2">ESD0402</text>
<text x="108.1" y="97.4">3</text>
<text x="108.1" y="99.2">4</text>
<text x="127.1" y="99.2">5</text>
<text x="127.1" y="97.4">6</text>
<text x="152.4" y="99.9">VCC_IO</text>
<text x="110.2" y="104.6">XTDFN_1_4X1_8L</text>
<text x="134.4" y="107.1">R0402</text>
<text x="140.8" y="104.4">R0402</text>
<text x="232.4" y="106.5">VCC5V_HDMIRX_PORT</text>
<text x="256" y="106.2">VCC_1V8</text>
<text x="241.3" y="118.8">R0402</text>
<text x="261.4" y="117.6">R0402</text>
<text x="255.1" y="125.9">1</text>
<text x="260.4" y="123.2" transform="rotate(-90 260.4 123.2)">3</text>
<text x="260.4" y="130.1" transform="rotate(-90 260.4 130.1)">2</text>
<text x="260.8" y="129.5">SOT_23</text>
<text x="98.3" y="134.2">VCC5V_HDMIRX_PORT</text>
<text x="125.6" y="133.1">2</text>
<text x="132.5" y="133.1">3</text>
<text x="136.9" y="134.8">R0402</text>
<text x="239.9" y="136.4">R0402</text>
<text x="121.1" y="143.3">R0402</text>
<text x="127.3" y="139.2" transform="rotate(-90 127.3 139.2)">1</text>
<text x="129.5" y="142.1">SOT_23</text>
<text x="215.9" y="143.3">VCC_IO</text>
<text x="194.9" y="149.6">VCC_IO</text>
<text x="218.5" y="148.1" transform="rotate(-90 218.5 148.1)">1</text>
<text x="220.6" y="154.3">SOD_323</text>
<text x="140.3" y="158.1">R0402</text>
<text x="218.5" y="156.8" transform="rotate(-90 218.5 156.8)">2</text>
<text x="126.2" y="166.8">R0402</text>
<text x="132.8" y="166.9">1</text>
<text x="138.1" y="164.3" transform="rotate(-90 138.1 164.3)">3</text>
<text x="199.9" y="163.4">R0402</text>
<text x="207.8" y="164.1" transform="rotate(-90 207.8 164.1)">1</text>
<text x="210" y="165">SOT_323</text>
<text x="219.4" y="164.8">R0402</text>
<text x="138.1" y="171.2" transform="rotate(-90 138.1 171.2)">2</text>
<text x="140.3" y="172.3">SOT_23</text>
<text x="206.1" y="168.5">2</text>
<text x="213" y="168.5">3</text>
<text x="130" y="175.8">R0402</text>
<text x="226.7" y="193.6">Design</text>
<text x="232.7" y="193.6">Name</text>
<text x="226.7" y="199">Size</text>
<text x="228.5" y="200.7">A3</text>
<text x="233.8" y="199">Page Name</text>
<text x="283.6" y="200.7">V1.1</text>
<text x="283.6" y="199">Rev</text>
<text x="226.7" y="204.3">Date:</text>
<text x="235.9" y="204.3">Wednesday, April 12, 2023</text>
<text x="262.2" y="204.3">Sheet</text>
<text x="271.1" y="204.3">5</text>
<text x="276.5" y="204.3">of</text>
<text x="281.8" y="204.3">14</text>
</g>
<g font-size="1.6" fill="#000080">
<text x="101.3" y="19.2">ED38</text>
<text x="174.2" y="19.2">ED39</text>
<text x="109" y="40.9">R433</text>
<text x="108.8" y="47.8">R436</text>
<text x="109" y="42.5">R435</text>
<text x="108.8" y="49.4">R437</text>
<text x="108.8" y="54.9">R438</text>
<text x="108.8" y="56.6">R439</text>
<text x="109.3" y="63.7">R440</text>
<text x="109.3" y="65.4">R434</text>
<text x="218.7" y="67.2">C228</text>
<text x="254.3" y="77.9">J17</text>
<text x="37.3" y="86.8">ED40</text>
<text x="51.6" y="85">ED42</text>
<text x="110.2" y="89.8">U14</text>
<text x="136.9" y="85">D15</text>
<text x="44.4" y="95.7">ED41</text>
<text x="56.9" y="95.7">ED43</text>
<text x="140.8" y="101.6">R48</text>
<text x="134.4" y="103.5">R47</text>
<text x="241.3" y="115.2">R269</text>
<text x="261.4" y="114">R270</text>
<text x="260.8" y="125.9">Q19</text>
<text x="136.9" y="131.2">R271</text>
<text x="239.9" y="132.8">R272</text>
<text x="121.1" y="139.8">R273</text>
<text x="129.5" y="138.5">Q20</text>
<text x="140.3" y="154.5">R276</text>
<text x="220.6" y="150.8">D17</text>
<text x="199.9" y="159.8">R277</text>
<text x="210" y="161.5">Q23</text>
<text x="219.4" y="161.3">R278</text>
<text x="130" y="172.3">R282</text>
<text x="140.3" y="168.7">Q22</text>
</g>
<g font-size="1.6" fill="#0000a0">
<text x="101.3" y="21">ESD4900</text>
<text x="174.2" y="21">ESD4900</text>
<text x="114.5" y="40.9">0R</text>
<text x="114.7" y="42.7">0R</text>
<text x="114.8" y="47.7">0R</text>
<text x="115" y="49.6">0R</text>
<text x="115.2" y="54.9">0R</text>
<text x="115.4" y="56.7">0R</text>
<text x="115.7" y="63.7">0R</text>
<text x="115.9" y="65.4">0R</text>
<text x="218.7" y="69">4.7uF/10V</text>
<text x="254.3" y="79.7">HDMI-TYPEA_C1</text>
<text x="37.3" y="88.6">ESD5341N</text>
<text x="51.6" y="86.8">ESD5341N</text>
<text x="136.9" y="86.8">B5819WS</text>
<text x="44.4" y="97.4">ESD5341N</text>
<text x="56.9" y="97.4">ESD5341N</text>
<text x="110.2" y="102.8">SGM4553YXDO8G/TR</text>
<text x="134.4" y="105.3">NC</text>
<text x="140.6" y="103">4.7K</text>
<text x="241.3" y="117">100K</text>
<text x="261.4" y="115.8">10K</text>
<text x="260.8" y="127.7">S8050</text>
<text x="136.9" y="133">1K</text>
<text x="239.9" y="134.6">47K</text>
<text x="121.1" y="141.6">100K</text>
<text x="129.5" y="140.3">WPM3407-3/TR</text>
<text x="220.6" y="152.6">B5819WS</text>
<text x="140.3" y="156.3">10K</text>
<text x="199.9" y="161.6">56K</text>
<text x="120.9" y="166.8">10K</text>
<text x="210" y="163.2">2SK3018</text>
<text x="219.4" y="163.1">56K</text>
<text x="140.3" y="170.5">S8050</text>
<text x="130" y="174.1">20K</text>
</g>
<g font-size="1.6" fill="#004080">
<text x="102.2" y="23.8">NC_10</text>
<text x="110.3" y="23.8">IO1</text>
<text x="175.1" y="23.8">NC_10</text>
<text x="183.2" y="23.8">IO1</text>
<text x="102.2" y="25.6">NC_9</text>
<text x="102.2" y="29.2">NC_7</text>
<text x="102.2" y="27.4">GND</text>
<text x="109.3" y="27.4">GND</text>
<text x="110.3" y="25.6">IO2</text>
<text x="110.3" y="29.2">IO3</text>
<text x="175.1" y="25.6">NC_9</text>
<text x="175.1" y="29.2">NC_7</text>
<text x="175.1" y="27.4">GND</text>
<text x="182.2" y="27.4">GND</text>
<text x="183.2" y="25.6">IO2</text>
<text x="183.2" y="29.2">IO3</text>
<text x="249.7" y="29.7" transform="rotate(-90 249.7 29.7)">G4</text>
<text x="253.2" y="29.7" transform="rotate(-90 253.2 29.7)">G3</text>
<text x="102.2" y="30.9">NC_6</text>
<text x="110.3" y="30.9">IO4</text>
<text x="175.1" y="30.9">NC_6</text>
<text x="183.2" y="30.9">IO4</text>
<text x="244.5" y="36.3">D2P</text>
<text x="244.5" y="38.1">D2_G</text>
<text x="244.5" y="39.8">D2N</text>
<text x="244.5" y="41.6">D1P</text>
<text x="255.5" y="41.6">NC0</text>
<text x="255.5" y="38.1">NC1</text>
<text x="244.5" y="43.4">D1_G</text>
<text x="244.5" y="45.2">D1N</text>
<text x="244.5" y="46.9">D0P</text>
<text x="244.5" y="48.7">D0_G</text>
<text x="244.5" y="50.5">D0N</text>
<text x="244.5" y="52.3">CLKP</text>
<text x="244.5" y="54.1">CLK_G</text>
<text x="244.5" y="55.8">CLKN</text>
<text x="244.5" y="57.6">CEC</text>
<text x="244.5" y="59.4">Utility</text>
<text x="244.5" y="61.2">SCL</text>
<text x="244.5" y="63">SDA</text>
<text x="244.5" y="64.7">GND</text>
<text x="244.5" y="66.5">+5V</text>
<text x="244.5" y="68.3">HPD</text>
<text x="249.7" y="75.6" transform="rotate(-90 249.7 75.6)">G1</text>
<text x="253.2" y="75.6" transform="rotate(-90 253.2 75.6)">G2</text>
<text x="111.1" y="96.7">A1</text>
<text x="111.1" y="98.5">A2</text>
<text x="111.1" y="100.3">GND</text>
<text x="116.3" y="96.1" transform="rotate(-90 116.3 96.1)">VCCA</text>
<text x="121.7" y="96.1" transform="rotate(-90 121.7 96.1)">VCCB</text>
<text x="122.7" y="100.3">OE</text>
<text x="123.1" y="98.5">B2</text>
<text x="123.1" y="96.7">B1</text>
</g>
<g font-size="1.3">
<text x="30.8" y="1.3">5</text>
<text x="88.8" y="1.3">4</text>
<text x="146.9" y="1.3">3</text>
<text x="205" y="1.3">2</text>
<text x="263.1" y="1.3">1</text>
<text x=".5" y="28.4">D</text>
<text x="292.6" y="28.4">D</text>
<text x=".5" y="79.5">C</text>
<text x="292.6" y="79.5">C</text>
<text x=".5" y="130.6">B</text>
<text x="292.6" y="130.6">B</text>
<text x=".5" y="181.7">A</text>
<text x="292.6" y="181.7">A</text>
<text x="30.8" y="207.4">5</text>
<text x="88.8" y="207.4">4</text>
<text x="146.9" y="207.4">3</text>
<text x="205" y="207.4">2</text>
<text x="263.1" y="207.4">1</text>
</g>
<text font-size="1.2" x="211.6" y="202.9">http://www.banana-pi.org</text>
</svg>
